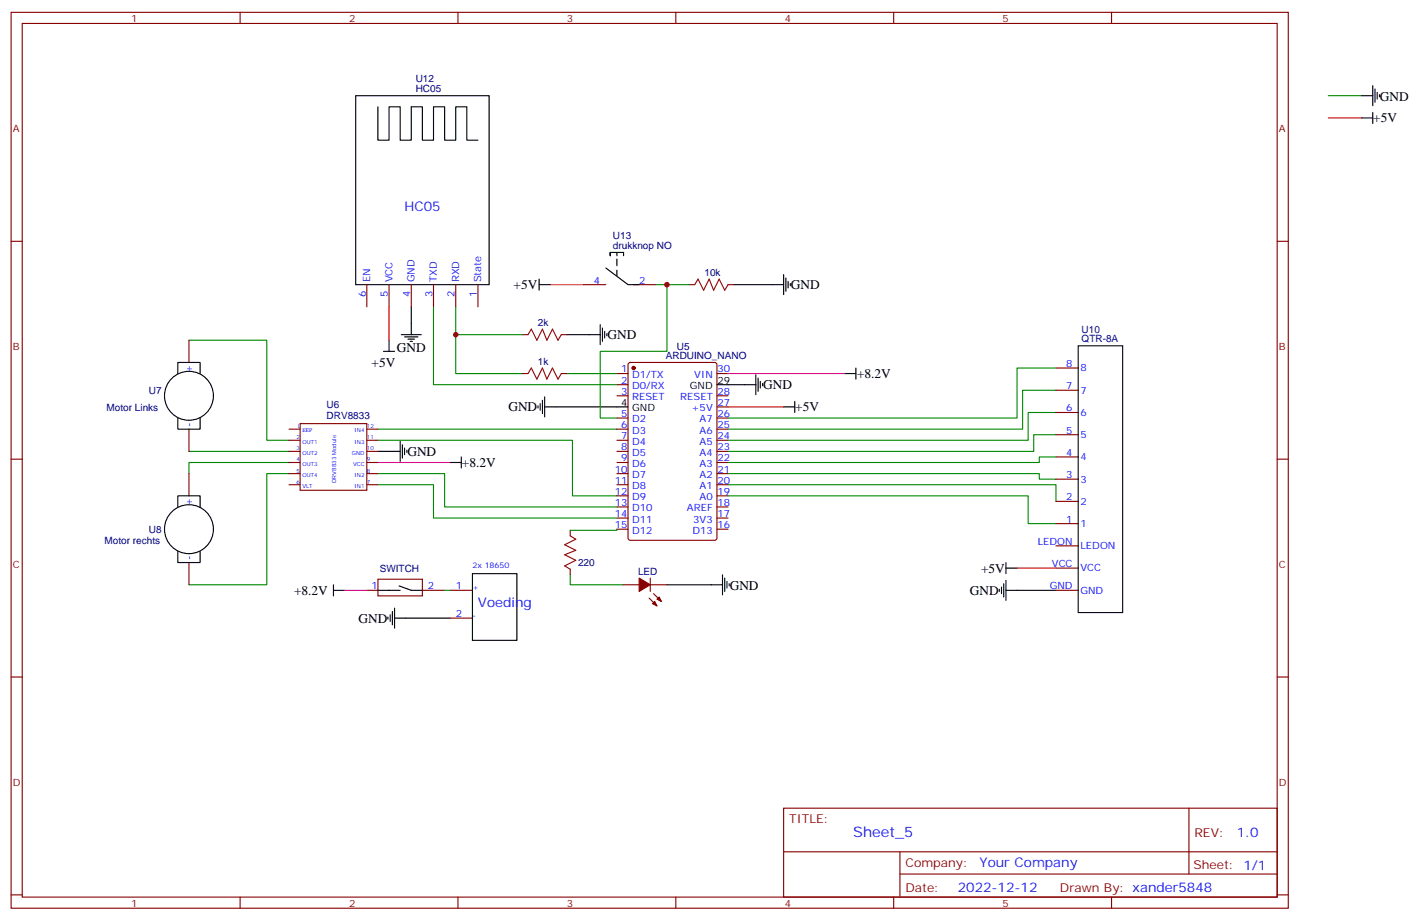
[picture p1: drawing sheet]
<svg xmlns="http://www.w3.org/2000/svg" width="451mm" height="292mm" viewBox="0 0 451 292" stroke-linecap="round" stroke-linejoin="round" font-family="sans-serif">
<g fill="none" stroke="#870000" stroke-width=".35">
<path d="M3.5 3.9h405.4v284.4h-405.4zM7.1 7.4h398.2v277.3h-398.2zM76.2 3.9v3.5M145.3 3.9v3.5M214.5 3.9v3.5M283.6 3.9v3.5M352.8 3.9v3.5M3.5 76.6h3.6M405.3 76.6h3.6M116.4 90.3v7.1M123.5 90.3v7.1M130.5 90.3v7.1"/>
<path d="M137.6 90.3v7.1M144.6 90.3v7.1M151.7 90.3v7.1M185.2 90.3h7.1M201.1 90.3h7M218.7 90.3h1.8M231.1 90.3h1.7M60 108v7M165.8 118.6h1.8M165.8 106.2h1.8M178.2 118.6h1.7M178.2 106.2h1.7"/>
<path d="M195.8 118.6h3.5M199.6 115.2l.4-.2h26.8l.7 .5v55.3l-.4 .6-27.1 .1-.6-.5-.1-55.3zM227.5 118.6h3.6M335.1 116.8h7.1M60 136.2v7.1M91.7 136.2h3.5M91.7 139.7h3.5M95.2 134.4h21.2v21.2h-21.2zM116.4 136.2h3.5M116.4 139.7h3.5M195.8 122.1h3.5M195.8 125.6h3.5"/>
<path d="M195.8 132.7h3.5M195.8 136.2h3.5M195.8 139.7h3.5M227.5 125.6h3.6M227.5 132.7h3.6M227.5 136.2h3.6M227.5 139.7h3.6M227.5 129.2h3.6M335.1 138h7.1M335.1 130.9h7.1M335.1 123.9h7.1M3.5 145.7h3.6"/>
<path d="M60 150.3v7.1M91.7 143.3h3.5M91.7 146.8h3.5M91.7 150.3h3.5M91.7 153.8h3.5M116.4 143.3h3.5M116.4 146.8h3.5M116.4 150.3h3.5M116.4 153.8h3.5M195.8 143.3h3.5M195.8 146.8h3.5M195.8 150.3h3.5"/>
<path d="M195.8 153.8h3.5M195.8 157.4h3.5M227.5 143.3h3.6M227.5 146.8h3.6M227.5 150.3h3.6M227.5 153.8h3.6M227.5 157.4h3.6M335.1 159.1h7.1M335.1 152.1h7.1M335.1 145h7.1M405.3 145.7h3.6M60 178.5v7.1"/>
<path d="M181 168.3v1.8M195.8 160.9h3.5M195.8 164.4h3.5M195.8 168h3.5M227.5 160.9h3.6M227.5 164.4h3.6M227.5 168h3.6M335.1 166.2h7.1M335.1 173.2h7.1M116.4 187.4h3.5M119.9 183.8h14.2v5.3h-14.2zM134.1 187.4h7"/>
<path d="M142.9 196.2h7M142.9 187.4h7M181 180.7v1.7M197.6 185.6h5.2M206 189.8l2.5 2.5M206.4 185.6h5.3M206.4 183.5v4.2M207.4 188.4l2.5 2.5M335.1 187.4h7.1M335.1 180.3h7.1M3.5 214.9h3.6M405.3 214.9h3.6"/>
<path d="M248.7 256.5h156.6v28.2h-156.6zM377.3 256.5v20.9M248.7 270.4h156.5M285.6 277.4h119.6M285.6 270.4v14.1M3.5 284h3.6M76.2 284.7v3.6M145.3 284.7v3.6M214.5 284.7v3.6M283.6 284.7v3.6M352.8 284.7v3.6M405.3 284h3.6"/>
</g>
<g fill="none" stroke="#000" stroke-width=".35">
<path d="M112.9 30.4h42.3v59.9h-42.3zM119.9 33.9v10.6h3.6v-10.6h3.5v10.6h3.5v-10.6h3.6v10.6h3.5v-10.6h3.5v10.6h3.5v-10.6h3.6v10.6h3.5M432.2 37.4h3.5M432.2 30.4h3.5M435.7 27.2v6.3M435.7 35.7v3.5M436.4 28.3v4.2M437.1 29.3v2.1M437.8 30v.7M130.5 97.4v8.8M171.1 90.3h3.5M171.1 88.6v3.5"/>
<path d="M192.3 85.1l7 5.2h3.5M193.7 80.1v1.1v-1.1h2.1v1.1M195.8 80.1h2.1v1.1M195.8 82.2v2.1M195.8 85.8v1.7M232.8 90.3h15.9M248.7 87.2v6.3M249.4 88.2v4.3M250.1 89.3v2.1M250.8 90v.7M56.4 118.6v-3.6h7.1v3.6M121.7 111.5h3.5"/>
<path d="M123.5 108v3.5M127.4 106.2h6.3M128.4 106.9h4.2M129.5 107.6h2.1M130.2 108.3h.7M179.9 106.2h10.6M190.5 103v6.4M191.2 104.1v4.2M191.9 105.2v2.1M192.6 105.9v.7M239.9 118.9v6.4M240.6 120v4.2"/>
<path d="M268.1 118.6h3.5M271.6 116.8v3.5M342.2 109.7h14.1v84.7h-14.1zM56.4 132.7v3.5h7.1v-3.5M170.7 128.8v.7M171.4 128.1v2.1M172.2 127v4.3M172.9 129.2h26.4M172.9 126v6.3M227.5 122.1h12.4M241.3 121v2.2M242 121.7v.7"/>
<path d="M248.7 129.2h3.5M252.2 127.4v3.5M119.9 143.3h7.1M127 140.1v6.3M127.7 141.1v4.3M128.4 142.2v2.1M129.1 142.9v.7M142.9 146.8h3.5M146.4 145v3.6M56.4 175v3.5h7.1v-3.5M56.4 160.9v-3.5h7.1v3.5M319.3 178.5v3.6"/>
<path d="M105.8 187.4h3.6M105.8 185.6v3.5M119.9 187.4h7.1M123.1 195.8v.7M123.8 195.1v2.1M124.5 194.1v4.2M125.2 196.2h17.7M125.2 193v6.4M126.6 185.9l3.9 1.5h3.6M149.9 182.1h14.1v21.1h-14.1zM211.7 185.6h17.6M229.3 182.4v6.4"/>
<path d="M230 183.5v4.2M230.7 184.5v2.2M231.4 185.2v.7M317.1 187v.7M317.9 186.3v2.1M318.6 185.2v4.3M319.3 187.4h15.8M319.3 180.3h3.5M319.3 184.2v6.3"/>
<circle cx="60" cy="125.6" r="7.8"/>
<circle cx="60" cy="168" r="7.8"/>
</g>
<path d="M231.1 118.6h37M119.9 146.8h23M109.4 187.4h7" fill="none" stroke="#f0f" stroke-width=".35"/>
<g fill="none" stroke="#008700" stroke-width=".35">
<path d="M421.6 30.4h10.6M137.6 97.4v24.7h58.2M144.6 97.4v21.2h21.2M208.1 90.3h10.6M211.7 90.3v21.2h-21.2v21.2h5.3M60 108h24.7v31.7h7M144.6 106.2h21.2M179.9 118.6h15.9M335.1 116.8h-12.3v15.9h-91.7M119.9 139.7h61.8v17.7h14.1M119.9 136.2h75.9M335.1 123.9h-10.5v12.3h-93.5"/>
<path d="M335.1 130.9h-8.8v8.8h-95.2M335.1 138h-7v5.3h-97M60 143.3h31.7M91.7 150.3h-7v35.3h-24.7M91.7 146.8h-31.7v3.5M119.9 153.8h17.7v10.6h58.2M119.9 150.3h21.2v10.6h54.7M231.1 150.3h98.7v1.8h5.3M231.1 153.8h104v5.3M231.1 157.4h95.2v8.8h8.8M335.1 145h-5.3v1.8h-98.7M195.8 168v.3h-14.8"/>
<path d="M141.1 187.4h1.8M181 182.4v3.2h16.6"/>
</g>
<path d="M421.6 37.4h10.6M123.5 97.4v10.6M174.6 90.3h10.6M231.1 129.2h17.6M322.8 180.3h12.3" fill="none" stroke="#f00" stroke-width=".35"/>
<g fill="#870000" stroke="#870000" stroke-width=".35">
<path d="M202.8 183.5l3.6 2.1-3.6 2.1z"/>
<path d="M207.1 191.6l.7-.7 .7 1.4z"/>
<path d="M208.5 190.2l.7-.7 .7 1.4z"/>
<circle cx="201.1" cy="116.8" r=".53"/>
</g>
<path d="M220.5 90.3l1-1.7 1.8 3.5 1.8-3.5 1.4 3.5 1.7-3.5 1.8 3.5 1.1-1.8M167.6 118.6l1-1.8 1.8 3.5 1.8-3.5 1.4 3.5 1.7-3.5 1.8 3.5 1.1-1.7M167.6 106.2l1-1.7 1.8 3.5 1.8-3.5 1.4 3.5 1.7-3.5 1.8 3.5 1.1-1.8M181 170.1l1.7 1-3.5 1.8 3.5 1.8-3.5 1.4 3.5 1.7-3.5 1.8 1.8 1.1" fill="none" stroke="#a10000" stroke-width=".35"/>
<g fill="#c00">
<circle cx="144.6" cy="106.2" r=".88"/>
<circle cx="211.7" cy="90.3" r=".88"/>
</g>
<text font-size="4.6" fill="#00f" x="270.8" y="265.5">Sheet_5</text>
<g font-size="4.2">
<text x="438" y="31.9">GND</text>
<text x="435.9" y="38.9">+5V</text>
<text x="163" y="91.9">+5V</text>
<text x="251" y="91.9">GND</text>
<text x="192.8" y="107.6">GND</text>
<text x="125.9" y="111.9">GND</text>
<text x="117.9" y="116.5">+5V</text>
<text x="272" y="120">+8.2V</text>
<text x="242.2" y="123.5">GND</text>
<text x="161.3" y="130.6">GND</text>
<text x="252.4" y="130.6">+5V</text>
<text x="129.3" y="144.7">GND</text>
<text x="146.6" y="148.2">+8.2V</text>
<text x="311.4" y="181.7">+5V</text>
<text x="93.3" y="188.8">+8.2V</text>
<text x="231.6" y="187.1">GND</text>
<text x="307.8" y="188.8">GND</text>
<text x="113.8" y="197.6">GND</text>
</g>
<g font-size="4.2" fill="#00f">
<text x="128.4" y="66.9">HC05</text>
<text x="151.7" y="192.7">Voeding</text>
<text x="392.5" y="265.8">1.0</text>
<text x="310.9" y="275.3">Your Company</text>
<text x="304" y="283.1">2022-12-12</text>
</g>
<g font-size="3.9" fill="#800">
<text x="250.5" y="261.1">TITLE:</text>
<text x="379.1" y="265.8">REV:</text>
<text x="287.4" y="275.3">Company:</text>
<text x="378.7" y="275.9">Sheet: 1/1</text>
<text x="287.4" y="283">Date:</text>
<text x="336.4" y="283.1">Drawn By: xander5848</text>
</g>
<g font-size="3.2" fill="#800">
<text x="41.6" y="6.9">1</text>
<text x="110.8" y="6.9">2</text>
<text x="179.9" y="6.9">3</text>
<text x="249.1" y="6.9">4</text>
<text x="318.2" y="6.9">5</text>
<text x="4.1" y="42">A</text>
<text x="405.9" y="42">A</text>
<text x="4.1" y="111.2">B</text>
<text x="405.9" y="111.2">B</text>
<text x="4.1" y="180.3">C</text>
<text x="405.9" y="180.3">C</text>
<text x="4.1" y="249.4">D</text>
<text x="405.9" y="249.4">D</text>
<text x="41.6" y="287.7">1</text>
<text x="110.8" y="287.7">2</text>
<text x="179.9" y="287.7">3</text>
<text x="249.1" y="287.7">4</text>
<text x="318.2" y="287.7">5</text>
</g>
<g font-size="3.2" fill="#000080">
<text x="131.9" y="29.3">HC05</text>
<text x="131.9" y="26.1">U12</text>
<text x="194.5" y="75.8">U13</text>
<text x="194.5" y="79.1">drukknop NO</text>
<text x="223.6" y="87.5">10k</text>
<text x="170.7" y="103.4">2k</text>
<text x="343.3" y="105.7">U10</text>
<text x="211.3" y="113.9">ARDUINO_NANO</text>
<text x="214.9" y="111">U5</text>
<text x="343.3" y="108.7">QTR-8A</text>
<text x="170.7" y="115.7">1k</text>
<text x="47.3" y="125.1">U7</text>
<text x="33.8" y="130.4">Motor Links</text>
<text x="103.7" y="129.6">U6</text>
<text x="103.7" y="132.8">DRV8833</text>
<text x="33.2" y="172.7">Motor rechts</text>
<text x="47.3" y="169.2">U8</text>
<text x="183.4" y="179.7">220</text>
<text x="120.5" y="181.5">SWITCH</text>
<text x="202.5" y="182.4">LED</text>
</g>
<g font-size="3.2" fill="#00f">
<text x="117.5" y="89.6" transform="rotate(-90 117.5 89.6)">EN</text>
<text x="124.5" y="89.6" transform="rotate(-90 124.5 89.6)">VCC</text>
<text x="131.6" y="89.6" transform="rotate(-90 131.6 89.6)">GND</text>
<text x="138.6" y="89.6" transform="rotate(-90 138.6 89.6)">TXD</text>
<text x="145.7" y="89.6" transform="rotate(-90 145.7 89.6)">RXD</text>
<text x="152.8" y="89.6" transform="rotate(-90 152.8 89.6)">State</text>
<text x="188.5" y="90">4</text>
<text x="202.8" y="90">2</text>
<text x="116.1" y="94.1" transform="rotate(-90 116.1 94.1)">6</text>
<text x="123.1" y="94.1" transform="rotate(-90 123.1 94.1)">5</text>
<text x="130.2" y="94.1" transform="rotate(-90 130.2 94.1)">4</text>
<text x="137.2" y="94.1" transform="rotate(-90 137.2 94.1)">3</text>
<text x="144.3" y="94.1" transform="rotate(-90 144.3 94.1)">2</text>
<text x="151.3" y="94.1" transform="rotate(-90 151.3 94.1)">1</text>
<text x="61" y="118.3" transform="rotate(-90 61 118.3)">+</text>
<text x="197.1" y="118.2">1</text>
<text x="200.6" y="120">D1/TX</text>
<text x="220.4" y="120">VIN</text>
<text x="227.7" y="118.2">30</text>
<text x="338.4" y="116.5">8</text>
<text x="342.9" y="117.9">8</text>
<text x="197.1" y="121.7">2</text>
<text x="197.1" y="125.3">3</text>
<text x="200.6" y="123.5">D0/RX</text>
<text x="227.7" y="125.3">28</text>
<text x="338.4" y="123.5">7</text>
<text x="342.9" y="124.9">7</text>
<text x="200.6" y="127">RESET</text>
<text x="215.9" y="127">RESET</text>
<text x="219.5" y="130.6">+5V</text>
<text x="227.7" y="128.8">27</text>
<text x="338.4" y="130.6">6</text>
<text x="342.9" y="132">6</text>
<text x="61" y="135.5" transform="rotate(-90 61 135.5)">-</text>
<text x="197.1" y="132.3">5</text>
<text x="197.1" y="135.9">6</text>
<text x="200.6" y="134.1">D2</text>
<text x="200.6" y="137.6">D3</text>
<text x="222.1" y="137.6">A6</text>
<text x="222.1" y="134.1">A7</text>
<text x="227.7" y="135.9">25</text>
<text x="227.7" y="132.3">26</text>
<text x="338.4" y="137.6">5</text>
<text x="197.1" y="139.4">7</text>
<text x="197.1" y="142.9">8</text>
<text x="200.6" y="141.1">D4</text>
<text x="222.1" y="141.1">A5</text>
<text x="227.7" y="142.9">23</text>
<text x="227.7" y="139.4">24</text>
<text x="342.9" y="139">5</text>
<text x="195.1" y="150">10</text>
<text x="197.1" y="146.4">9</text>
<text x="200.6" y="144.7">D5</text>
<text x="200.6" y="148.2">D6</text>
<text x="222.1" y="148.2">A3</text>
<text x="222.1" y="144.7">A4</text>
<text x="227.7" y="150">21</text>
<text x="227.7" y="146.4">22</text>
<text x="338.4" y="144.7">4</text>
<text x="342.9" y="146.1">4</text>
<text x="195.1" y="153.5">11</text>
<text x="200.6" y="151.7">D7</text>
<text x="200.6" y="155.3">D8</text>
<text x="222.1" y="155.3">A1</text>
<text x="222.1" y="151.7">A2</text>
<text x="227.7" y="153.5">20</text>
<text x="338.4" y="151.7">3</text>
<text x="342.9" y="153.1">3</text>
<text x="61" y="160.7" transform="rotate(-90 61 160.7)">+</text>
<text x="195.1" y="157">12</text>
<text x="195.1" y="160.5">13</text>
<text x="200.6" y="158.8">D9</text>
<text x="222.1" y="158.8">A0</text>
<text x="227.7" y="160.5">18</text>
<text x="227.7" y="157">19</text>
<text x="338.4" y="158.8">2</text>
<text x="342.9" y="160.2">2</text>
<text x="195.1" y="164.1">14</text>
<text x="195.1" y="167.6">15</text>
<text x="200.6" y="162.3">D10</text>
<text x="200.6" y="165.8">D11</text>
<text x="218" y="162.3">AREF</text>
<text x="220" y="165.8">3V3</text>
<text x="227.7" y="167.6">16</text>
<text x="227.7" y="164.1">17</text>
<text x="338.4" y="165.8">1</text>
<text x="342.9" y="167.3">1</text>
<text x="200.6" y="169.4">D12</text>
<text x="219.8" y="169.4">D13</text>
<text x="329.3" y="172.9">LEDON</text>
<text x="61" y="177.8" transform="rotate(-90 61 177.8)">-</text>
<text x="333.8" y="180">VCC</text>
<text x="342.9" y="174.3">LEDON</text>
<text x="342.9" y="181.4">VCC</text>
<text x="117.9" y="187">1</text>
<text x="135.8" y="187">2</text>
<text x="144.6" y="187">1</text>
<text x="333.1" y="187">GND</text>
<text x="342.9" y="188.4">GND</text>
<text x="144.6" y="195.8">2</text>
</g>
<g font-size="3.2">
<text x="219" y="123.5">GND</text>
<text x="227.7" y="121.7">29</text>
<text x="197.1" y="128.8">4</text>
<text x="200.6" y="130.6">GND</text>
</g>
<g font-size="2.5" fill="#00f">
<text x="149.9" y="180.3">2x 18650</text>
<text x="149.9" y="187.4">+</text>
<text x="149.9" y="196.2">-</text>
</g>
<g font-size="1.8" fill="#00f">
<text x="94.4" y="135.9">1</text>
<text x="96" y="137.3">EEP</text>
<text x="112.5" y="137.3">IN4</text>
<text x="116.4" y="135.9">12</text>
<text x="94.1" y="139.4">2</text>
<text x="94.1" y="142.9">3</text>
<text x="96" y="140.8">OUT1</text>
<text x="112.5" y="140.8">IN3</text>
<text x="116.4" y="142.9">10</text>
<text x="116.4" y="139.4">11</text>
<text x="94.1" y="146.4">4</text>
<text x="94.1" y="150">5</text>
<text x="96" y="144.3">OUT2</text>
<text x="96" y="147.8">OUT3</text>
<text x="111.7" y="144.3">GND</text>
<text x="112" y="147.8">VCC</text>
<text x="116.4" y="150">8</text>
<text x="116.4" y="146.4">9</text>
<text x="94.1" y="153.5">6</text>
<text x="96" y="151.4">OUT4</text>
<text x="96" y="154.9">VLT</text>
<text x="106.7" y="153.3" transform="rotate(-90 106.7 153.3)">DRV8833 Module</text>
<text x="112.5" y="154.9">IN1</text>
<text x="112.5" y="151.4">IN2</text>
<text x="116.4" y="153.5">7</text>
</g>
</svg>
